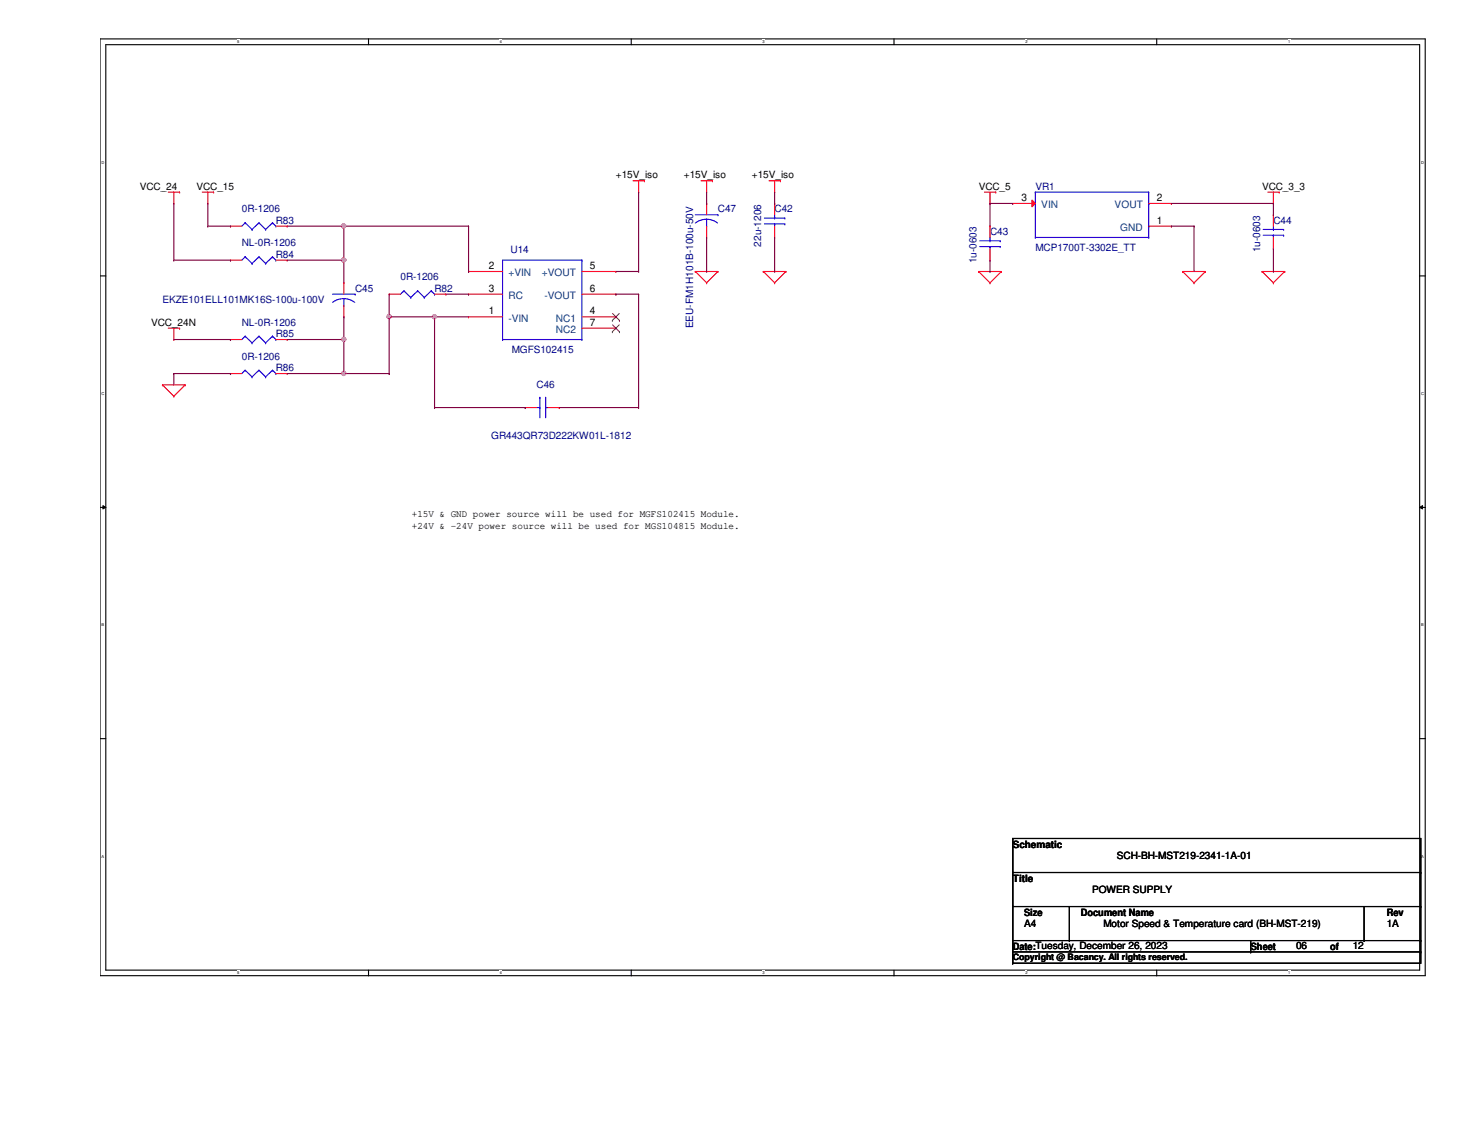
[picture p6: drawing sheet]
<svg xmlns="http://www.w3.org/2000/svg" width="279mm" height="216mm" viewBox="0 0 279 216" stroke-linecap="round" stroke-linejoin="round" font-family="sans-serif">
<path d="M19.1 7.4h252.3v178.4h-252.3zM20.2 8.5h250.2v176.2h-250.2z" fill="none" stroke="#000" stroke-width=".21"/>
<g fill="#fff">
<path d="M45.2 7.5h.4v.8h-.4z"/>
<path d="M45.2 184.8h.4v.8h-.4z"/>
</g>
<path d="M70.2 7.4v1.1M70.2 184.7v1.1" fill="none" stroke="#000" stroke-width=".21"/>
<g fill="#fff">
<path d="M95.2 7.5h.4v.8h-.4z"/>
<path d="M95.2 184.8h.4v.8h-.4z"/>
</g>
<path d="M120.2 7.4v1.1M120.2 184.7v1.1" fill="none" stroke="#000" stroke-width=".21"/>
<g fill="#fff">
<path d="M145.2 7.5h.4v.8h-.4z"/>
<path d="M145.2 184.8h.4v.8h-.4z"/>
</g>
<path d="M170.3 7.4v1.1M170.3 184.7v1.1" fill="none" stroke="#000" stroke-width=".21"/>
<g fill="#fff">
<path d="M195.3 7.5h.4v.8h-.4z"/>
<path d="M195.3 184.8h.4v.8h-.4z"/>
</g>
<path d="M220.3 7.4v1.1M220.3 184.7v1.1" fill="none" stroke="#000" stroke-width=".21"/>
<g fill="#fff">
<path d="M245.3 7.5h.4v.8h-.4z"/>
<path d="M245.3 184.8h.4v.8h-.4z"/>
<path d="M19.3 30.5h.6v.8h-.6z"/>
<path d="M270.7 30.5h.5v.8h-.5z"/>
<path d="M19.3 74.5h.6v.9h-.6z"/>
<path d="M270.7 74.5h.5v.9h-.5z"/>
</g>
<path d="M19.1 52.5h1.1M270.4 52.5h1.1" fill="none" stroke="#000" stroke-width=".21"/>
<g fill="#fff">
<path d="M19.3 118.6h.5v.8h-.5z"/>
<path d="M270.7 118.6h.4v.8h-.4z"/>
</g>
<path d="M19.1 96.6h1.1M270.4 96.6h1.1" fill="none" stroke="#000" stroke-width=".21"/>
<path d="M19.6 96.3l.6 .3-.6 .3zM270.4 96.6l.5-.3v.6z" fill="#000"/>
<path d="M19.6 96.3l.6 .3-.6 .3zM270.4 96.6l.5-.3v.6z" fill="none" stroke="#000" stroke-width=".19"/>
<g fill="#fff">
<path d="M19.3 162.6h.5v.8h-.5z"/>
<path d="M270.7 162.6h.4v.8h-.4z"/>
</g>
<g fill="none" stroke="#000" stroke-width=".21">
<path d="M19.1 140.6h1.1M192.9 159.6h77.7v23.8h-77.7zM192.9 159.6v23.8M270.4 140.6h1.1M192.9 166.1h77.7M192.9 179.1h77.7M192.9 172.6h77.7M203.7 179.1h.1M203.7 172.6v6.5M238.2 179.1v2.1M259.8 179.1h.1M259.8 172.6v6.5"/>
<path d="M270.6 166.1h.1M270.6 179.1h.1M270.6 172.6h.1M192.9 183.4h.1M192.9 181.2h77.7M238.2 181.2h.1M270.6 181.2h.1"/>
</g>
<g fill="none" stroke="#f00" stroke-width=".21">
<path d="M32 36.6h2.2M33.1 38.7h.1M33.1 36.6v2.1M34.2 36.6h.1M38.5 36.6h2.2M39.6 38.7h.1M39.6 36.6v2.1M40.7 36.6h.1M120.6 34.4h2.1M121.6 36.6h.1M121.6 34.4v2.2M122.7 34.4h.1"/>
<path d="M133.5 34.4h2.2M134.6 36.6h.1M134.6 38.7h.1M134.6 34.4v2.2M134.6 38.7v2.2M135.7 34.4h.1M146.5 34.4h2.1M147.5 36.6h.1M147.5 38.7h.1M147.5 34.4v2.2M147.5 38.7v2.2M148.6 34.4h.1"/>
<path d="M187.5 36.6h2.2M188.6 38.7h.1M188.6 36.6v2.1M189.7 36.6h.1M218.8 38.7h4.3M223.1 38.7h.1M241.5 36.6h2.1M242.5 38.7h.1M242.5 36.6v2.1M243.6 36.6h.1M43.9 43.1h.1M43.9 49.5h.1"/>
<path d="M43.9 43.1h2.2M43.9 49.5h2.2M52.5 43.1h2.2M52.5 49.5h2.2M54.7 43.1h.1M54.7 49.5h.1M132.4 51.7h.1M132.4 51.7h4.3M132.4 51.7l2.2 2.1M134.6 53.8h.1M134.6 45.2h.1M134.6 43.1v2.1"/>
<path d="M136.7 51.7h.1M136.7 51.7l-2.1 2.1M145.4 51.7h.1M145.4 51.7h4.3M145.4 51.7l2.1 2.1M147.5 53.8h.1M147.5 45.2h.1M147.5 43.1v2.1M149.7 51.7h.1M149.7 51.7l-2.2 2.1M186.4 51.7h.1M186.4 51.7h4.3"/>
<path d="M186.4 51.7l2.2 2.1M188.6 53.8h.1M190.7 51.7h.1M190.7 51.7l-2.1 2.1M218.8 43.1h4.3M223.1 43.1h.1M225.3 51.7h.1M225.3 51.7h4.3M225.3 51.7l2.1 2.1M227.4 53.8h.1M229.6 51.7h.1M229.6 51.7l-2.2 2.1"/>
<path d="M240.4 51.7h.1M240.4 51.7h4.3M240.4 51.7l2.1 2.1M242.5 53.8h.1M242.5 47.4h.1M242.5 40.9h.1M242.5 40.9v2.2M242.5 45.2v2.2M244.7 51.7h.1M244.7 51.7l-2.2 2.1M30.9 73.3h.1M30.9 73.3h4.4"/>
<path d="M30.9 73.3l2.2 2.1M32 62.5h2.2M33.1 64.6h.1M33.1 75.4h.1M33.1 62.5v2.1M34.2 62.5h.1M35.3 73.3h.1M35.3 73.3l-2.2 2.1M43.9 64.6h.1M43.9 71.1h.1M43.9 64.6h2.2M43.9 71.1h2.2"/>
<path d="M52.5 64.6h2.2M52.5 71.1h2.2M54.7 64.6h.1M54.7 71.1h.1M100 77.6h.1M100 77.6h2.2M104.4 77.6h2.1M106.5 77.6h.1"/>
</g>
<g fill="none" stroke="#00f" stroke-width=".21">
<path d="M197.2 36.6h.1M197.2 38.7h.1M197.2 36.6h21.6M197.2 36.6v8.6M218.8 36.6h.1M218.8 38.7h.1M218.8 36.6v8.6M46.7 42.4h.1M46.7 48.9h.1M46.7 42.4l-.6 .7M46.7 42.4l1.3 1.3M46.7 48.9l-.6 .6"/>
<path d="M46.7 48.9l1.3 1.3M48 43.7h.1M48 50.2h.1M49.3 42.4h.1M49.3 48.9h.1M49.3 42.4l-1.3 1.3M49.3 42.4l1.3 1.3M49.3 48.9l-1.3 1.3M49.3 48.9l1.3 1.3M50.6 43.7h.1M50.6 50.2h.1M51.9 42.4h.1"/>
<path d="M51.9 48.9h.1M51.9 42.4l-1.3 1.3M51.9 42.4l.6 .7M51.9 48.9l-1.3 1.3M51.9 48.9l.6 .6M52.5 43.1h.1M52.5 49.5h.1M132.4 40.9h4.3M134.6 43.1h.1M134.6 41.7l.9 .2 1.2 .6M134.6 41.7l-1 .2-1.2 .6M134.6 41.7v1.4"/>
<path d="M136.7 40.9h.1M145.6 41.5h3.9M145.6 42.6h3.9M147.5 42.6h.1M147.5 41.5h.1M147.5 40.9v.6M147.5 42.6v.5M149.5 41.5h.1M149.5 42.6h.1M197.2 45.2h.1M197.2 45.2h21.6M218.8 45.2h.1"/>
<path d="M218.8 43.1h.1M240.6 43.7h3.9M240.6 44.8h3.9M242.5 44.8h.1M242.5 43.7h.1M242.5 43.1v.6M242.5 44.8v.4M244.5 43.7h.1M244.5 44.8h.1M46.7 64h.1M46.7 70.5h.1M46.7 64l-.6 .6"/>
<path d="M46.7 64l1.3 1.3M46.7 70.5l-.6 .6M46.7 70.5l1.3 1.3M48 65.3h.1M48 71.8h.1M49.3 64h.1M49.3 70.5h.1M49.3 64l-1.3 1.3M49.3 64l1.3 1.3M49.3 70.5l-1.3 1.3M49.3 70.5l1.3 1.3M50.6 65.3h.1"/>
<path d="M50.6 71.8h.1M51.9 64h.1M51.9 70.5h.1M51.9 64l-1.3 1.3M51.9 64l.6 .6M51.9 70.5l-1.3 1.3M51.9 70.5l.6 .6M52.5 64.6h.1M52.5 71.1h.1M102.2 77.6h.6M102.8 75.6h.1M102.8 77.6h.1"/>
<path d="M102.8 75.6v3.9M103.9 77.6h.1M103.9 75.6h.1M103.9 77.6h.5M103.9 75.6v3.9"/>
</g>
<path d="M196.6 38.1l.6 .6-.6 .7z" fill="#f00"/>
<g fill="none" stroke="#f00" stroke-width=".21">
<path d="M192.9 38.7h.1M192.9 38.7h4.3M196.6 38.1l.6 .6-.6 .7zM65.5 53.8h.1M65.5 53.8v2.2M65.5 58.2v2.1M74.1 56h.1M74.1 56h2.2M82.8 56h2.1M84.9 56h.1M89.2 51.7h.1M89.2 56h.1"/>
<path d="M89.2 56h6.5M89.2 51.7h6.5M110.8 56h6.5M110.8 51.7h6.5M117.3 56h.1M117.3 51.7h.1M188.6 49.5h.1M188.6 43.1h.1M188.6 43.1v2.1M188.6 47.4v2.1M65.5 60.3h.1M89.2 60.3h.1"/>
<path d="M89.2 60.3h6.5M110.8 60.3h6.5M110.8 62.5h6.5M117.3 60.3h.1M117.3 62.5h.1"/>
</g>
<g fill="none" stroke="#00f" stroke-width=".21">
<path d="M63.3 56h4.3M65.5 58.2h.1M65.5 56.9l.9 .1 1.2 .6M65.5 56.9l-.9 .1-1.3 .6M65.5 56.9v1.3M67.6 56h.1M76.9 55.4h.1M76.9 55.4l-.6 .6M76.9 55.4l1.3 1.2M78.2 56.6h.1M79.5 55.4h.1M79.5 55.4l-1.3 1.2"/>
<path d="M79.5 55.4l1.3 1.2M80.8 56.6h.1M82.1 55.4h.1M82.1 55.4l-1.3 1.2M82.1 55.4l.7 .6M82.8 56h.1M110.8 49.5h.1M110.8 49.5h-15.1v15.1M110.8 49.5v15.1M186.6 45.8h3.9M186.6 46.9h3.9M188.6 46.9h.1"/>
<path d="M188.6 45.8h.1M188.6 45.2v.6M188.6 46.9v.5M190.5 45.8h.1M190.5 46.9h.1M95.7 64.6h.1M95.7 64.6h15.1M110.8 64.6h.1"/>
</g>
<path d="M116.7 59.7l1.3 1.3M117.9 59.7l-1.3 1.3M116.6 61h.1M116.6 63.2h.1M116.7 61.8l1.3 1.4M117.9 61.8l-1.3 1.4M118 61h.1M118 63.2h.1" fill="none" stroke="#804000" stroke-width=".19"/>
<path d="M54.7 43.1h10.8M54.7 49.5h10.8M65.5 43.1h.1M65.5 49.5h.1M65.5 43.1v10.7" fill="none" stroke="#800040" stroke-width=".21"/>
<circle cx="65.5" cy="49.5" r=".4" fill="#f0f"/>
<circle cx="65.5" cy="49.5" r=".4" fill="none" stroke="#f0f" stroke-width=".21"/>
<path d="M74.1 56v4.3M74.1 60.3h.1" fill="none" stroke="#800040" stroke-width=".21"/>
<circle cx="74.1" cy="60.3" r=".4" fill="#f0f"/>
<circle cx="74.1" cy="60.3" r=".4" fill="none" stroke="#f0f" stroke-width=".21"/>
<path d="M54.7 71.1h10.8M65.5 71.1h.1" fill="none" stroke="#800040" stroke-width=".21"/>
<circle cx="65.5" cy="71.1" r=".4" fill="#f0f"/>
<circle cx="65.5" cy="71.1" r=".4" fill="none" stroke="#f0f" stroke-width=".21"/>
<path d="M54.7 64.6h10.8M65.5 64.6h.1M65.5 60.3h.1M65.5 60.3v4.3" fill="none" stroke="#800040" stroke-width=".21"/>
<circle cx="65.5" cy="64.6" r=".4" fill="#f0f"/>
<circle cx="65.5" cy="64.6" r=".4" fill="none" stroke="#f0f" stroke-width=".21"/>
<path d="M84.9 56h4.3M89.2 56h.1M65.5 71.1h.1M65.5 64.6v6.5M65.5 71.1h8.6M74.1 71.1h.1M82.8 60.3h.1M82.8 60.3h6.4" fill="none" stroke="#800040" stroke-width=".21"/>
<circle cx="82.7" cy="60.3" r=".4" fill="#f0f"/>
<circle cx="82.7" cy="60.3" r=".4" fill="none" stroke="#f0f" stroke-width=".21"/>
<g fill="none" stroke="#800040" stroke-width=".21">
<path d="M33.1 38.7v10.8M39.6 38.7v4.4M33.1 49.5h.1M33.1 49.5h10.8M39.6 43.1h.1M39.6 43.1h4.3M43.9 43.1h.1M43.9 49.5h.1M65.5 43.1h23.7M89.2 43.1h.1M117.3 56h.1M117.3 56h4.3"/>
<path d="M121.6 56h.1M121.6 56v21.6M33.1 71.1h.1M33.1 71.1v2.2M33.1 64.6h10.8M33.1 71.1h10.8M43.9 64.6h.1M43.9 71.1h.1M74.1 60.3h.1M74.1 71.1h.1M74.1 60.3h8.7v17.3M74.1 60.3v10.8"/>
<path d="M82.8 77.6h.1M82.8 77.6h17.2M100 77.6h.1M106.5 77.6h15.1M121.6 77.6h.1"/>
</g>
<circle cx="65.5" cy="43" r=".4" fill="#f0f"/>
<circle cx="65.5" cy="43" r=".4" fill="none" stroke="#f0f" stroke-width=".21"/>
<g fill="none" stroke="#800040" stroke-width=".21">
<path d="M121.6 36.6h.1M121.6 36.6v15.1M134.6 38.7h.1M134.6 36.6v2.1M147.5 38.7h.1M147.5 36.6v2.1M188.6 38.7h.1M188.6 38.7v4.4M188.6 38.7h4.3M192.9 38.7h.1M223.1 38.7h19.4M242.5 38.7h.1"/>
<path d="M242.5 38.7v2.2M89.2 51.7h.1M89.2 43.1v8.6M117.3 51.7h4.3M121.6 51.7h.1M134.6 51.7h.1M134.6 45.2v6.5M147.5 51.7h.1M147.5 45.2v6.5M188.6 51.7h.1M188.6 49.5v2.2M223.1 43.1h.1"/>
<path d="M223.1 43.1h4.3M227.4 43.1h.1M227.4 43.1v8.6M242.5 40.9h.1M242.5 51.7h.1M242.5 47.4v4.3"/>
</g>
<circle cx="65.5" cy="49.5" r=".4" fill="#f0f"/>
<circle cx="65.5" cy="49.5" r=".4" fill="none" stroke="#f0f" stroke-width=".21"/>
<circle cx="74.1" cy="60.3" r=".4" fill="#f0f"/>
<circle cx="74.1" cy="60.3" r=".4" fill="none" stroke="#f0f" stroke-width=".21"/>
<circle cx="65.5" cy="71.1" r=".4" fill="#f0f"/>
<circle cx="65.5" cy="71.1" r=".4" fill="none" stroke="#f0f" stroke-width=".21"/>
<circle cx="65.5" cy="64.6" r=".4" fill="#f0f"/>
<circle cx="65.5" cy="64.6" r=".4" fill="none" stroke="#f0f" stroke-width=".21"/>
<circle cx="82.7" cy="60.3" r=".4" fill="#f0f"/>
<circle cx="82.7" cy="60.3" r=".4" fill="none" stroke="#f0f" stroke-width=".21"/>
<circle cx="65.5" cy="43" r=".4" fill="#f0f"/>
<circle cx="65.5" cy="43" r=".4" fill="none" stroke="#f0f" stroke-width=".21"/>
<g font-size="1.9">
<text x="117.3" y="34">+15V_iso</text>
<text x="130.3" y="34">+15V_iso</text>
<text x="143.2" y="34">+15V_iso</text>
<text x="26.6" y="36.1">VCC_24</text>
<text x="37.4" y="36.1">VCC_15</text>
<text x="186.4" y="36.1">VCC_5</text>
<text x="194.6" y="38.3">3</text>
<text x="220.3" y="38.3">2</text>
<text x="240.4" y="36.1">VCC_3_3</text>
<text x="220.3" y="42.6">1</text>
<text x="93.1" y="51.2">2</text>
<text x="112.4" y="51.2">5</text>
<text x="93.1" y="55.5">3</text>
<text x="93.1" y="59.9">1</text>
<text x="112.4" y="59.9">4</text>
<text x="112.4" y="55.5">6</text>
<text x="28.8" y="62">VCC_24N</text>
<text x="112.4" y="62">7</text>
<text x="78.4" y="98.5">+15V &amp; GND power source will be used for MGFS102415 Module.</text>
<text x="78.4" y="100.7">+24V &amp; -24V power source will be used for MGS104815 Module.</text>
<text x="192.9" y="161.4">Schematic</text>
<text x="192.9" y="167.9">Title</text>
<text x="212.7" y="163.5">SCH-BH-MST219-2341-1A-01</text>
<text x="208" y="170">POWER SUPPLY</text>
<text x="195" y="174.4">Size</text>
<text x="195" y="176.4">A4</text>
<text x="205.8" y="174.4">Document Name</text>
<text x="210.1" y="176.4">Motor Speed &amp; Temperature card (BH-MST-219)</text>
<text x="264.1" y="174.4">Rev</text>
<text x="264.1" y="176.4">1A</text>
<text x="192.9" y="180.8">Date:Tuesday, December 26, 2023</text>
<text x="238.2" y="180.8">Sheet</text>
<text x="246.8" y="180.8">06</text>
<text x="253.3" y="180.8">of</text>
<text x="257.6" y="180.8">12</text>
</g>
<g font-size="1.9" fill="#000080">
<text x="46.1" y="40.4">0R-1206</text>
<text x="136.7" y="40.4">C47</text>
<text x="147.5" y="40.4">C42</text>
<text x="197.2" y="36.1">VR1</text>
<text x="46.1" y="46.9">NL-0R-1206</text>
<text x="52.5" y="42.6">R83</text>
<text x="145" y="46.9" transform="rotate(-90 145 46.9)">22u-1206</text>
<text x="188.6" y="44.7">C43</text>
<text x="197.2" y="47.8">MCP1700T-3302E_TT</text>
<text x="242.5" y="42.6">C44</text>
<text x="52.5" y="49.1">R84</text>
<text x="76.3" y="53.4">0R-1206</text>
<text x="97.2" y="48.2">U14</text>
<text x="186" y="50.2" transform="rotate(-90 186 50.2)">1u-0603</text>
<text x="240" y="48" transform="rotate(-90 240 48)">1u-0603</text>
<text x="30.9" y="57.7">EKZE101ELL101MK16S-100u-100V</text>
<text x="67.6" y="55.5">C45</text>
<text x="82.8" y="55.5">R82</text>
<text x="46.1" y="62">NL-0R-1206</text>
<text x="52.5" y="64.2">R85</text>
<text x="132" y="62.5" transform="rotate(-90 132 62.5)">EEU-FM1H101B-100u-50V</text>
<text x="46.1" y="68.5">0R-1206</text>
<text x="52.5" y="70.7">R86</text>
<text x="97.5" y="67.2">MGFS102415</text>
<text x="102.2" y="73.9">C46</text>
<text x="93.6" y="83.6">GR443QR73D222KW01L-1812</text>
</g>
<g font-size="1.9" fill="#004080">
<text x="198.3" y="39.6">VIN</text>
<text x="212.3" y="39.6">VOUT</text>
<text x="213.4" y="43.9">GND</text>
<text x="96.8" y="52.6">+VIN</text>
<text x="103.2" y="52.6">+VOUT</text>
<text x="96.8" y="56.9">RC</text>
<text x="103.7" y="56.9">-VOUT</text>
<text x="96.8" y="61.2">-VIN</text>
<text x="105.8" y="61.2">NC1</text>
<text x="105.8" y="63.4">NC2</text>
</g>
<text font-size="1.7" x="192.9" y="182.8">Copyright @ Bacancy. All rights reserved.</text>
<g font-size=".8">
<text x="45.2" y="8.2">5</text>
<text x="95.2" y="8.2">4</text>
<text x="145.2" y="8.2">3</text>
<text x="195.3" y="8.2">2</text>
<text x="245.3" y="8.2">1</text>
<text x="19.3" y="31.2">D</text>
<text x="270.7" y="31.2">D</text>
<text x="19.3" y="75.2">C</text>
<text x="270.7" y="75.2">C</text>
<text x="19.3" y="119.3">B</text>
<text x="270.7" y="119.3">B</text>
<text x="19.3" y="163.3">A</text>
<text x="270.7" y="163.3">A</text>
<text x="45.2" y="185.5">5</text>
<text x="95.2" y="185.5">4</text>
<text x="145.2" y="185.5">3</text>
<text x="195.3" y="185.5">2</text>
<text x="245.3" y="185.5">1</text>
</g>
</svg>
